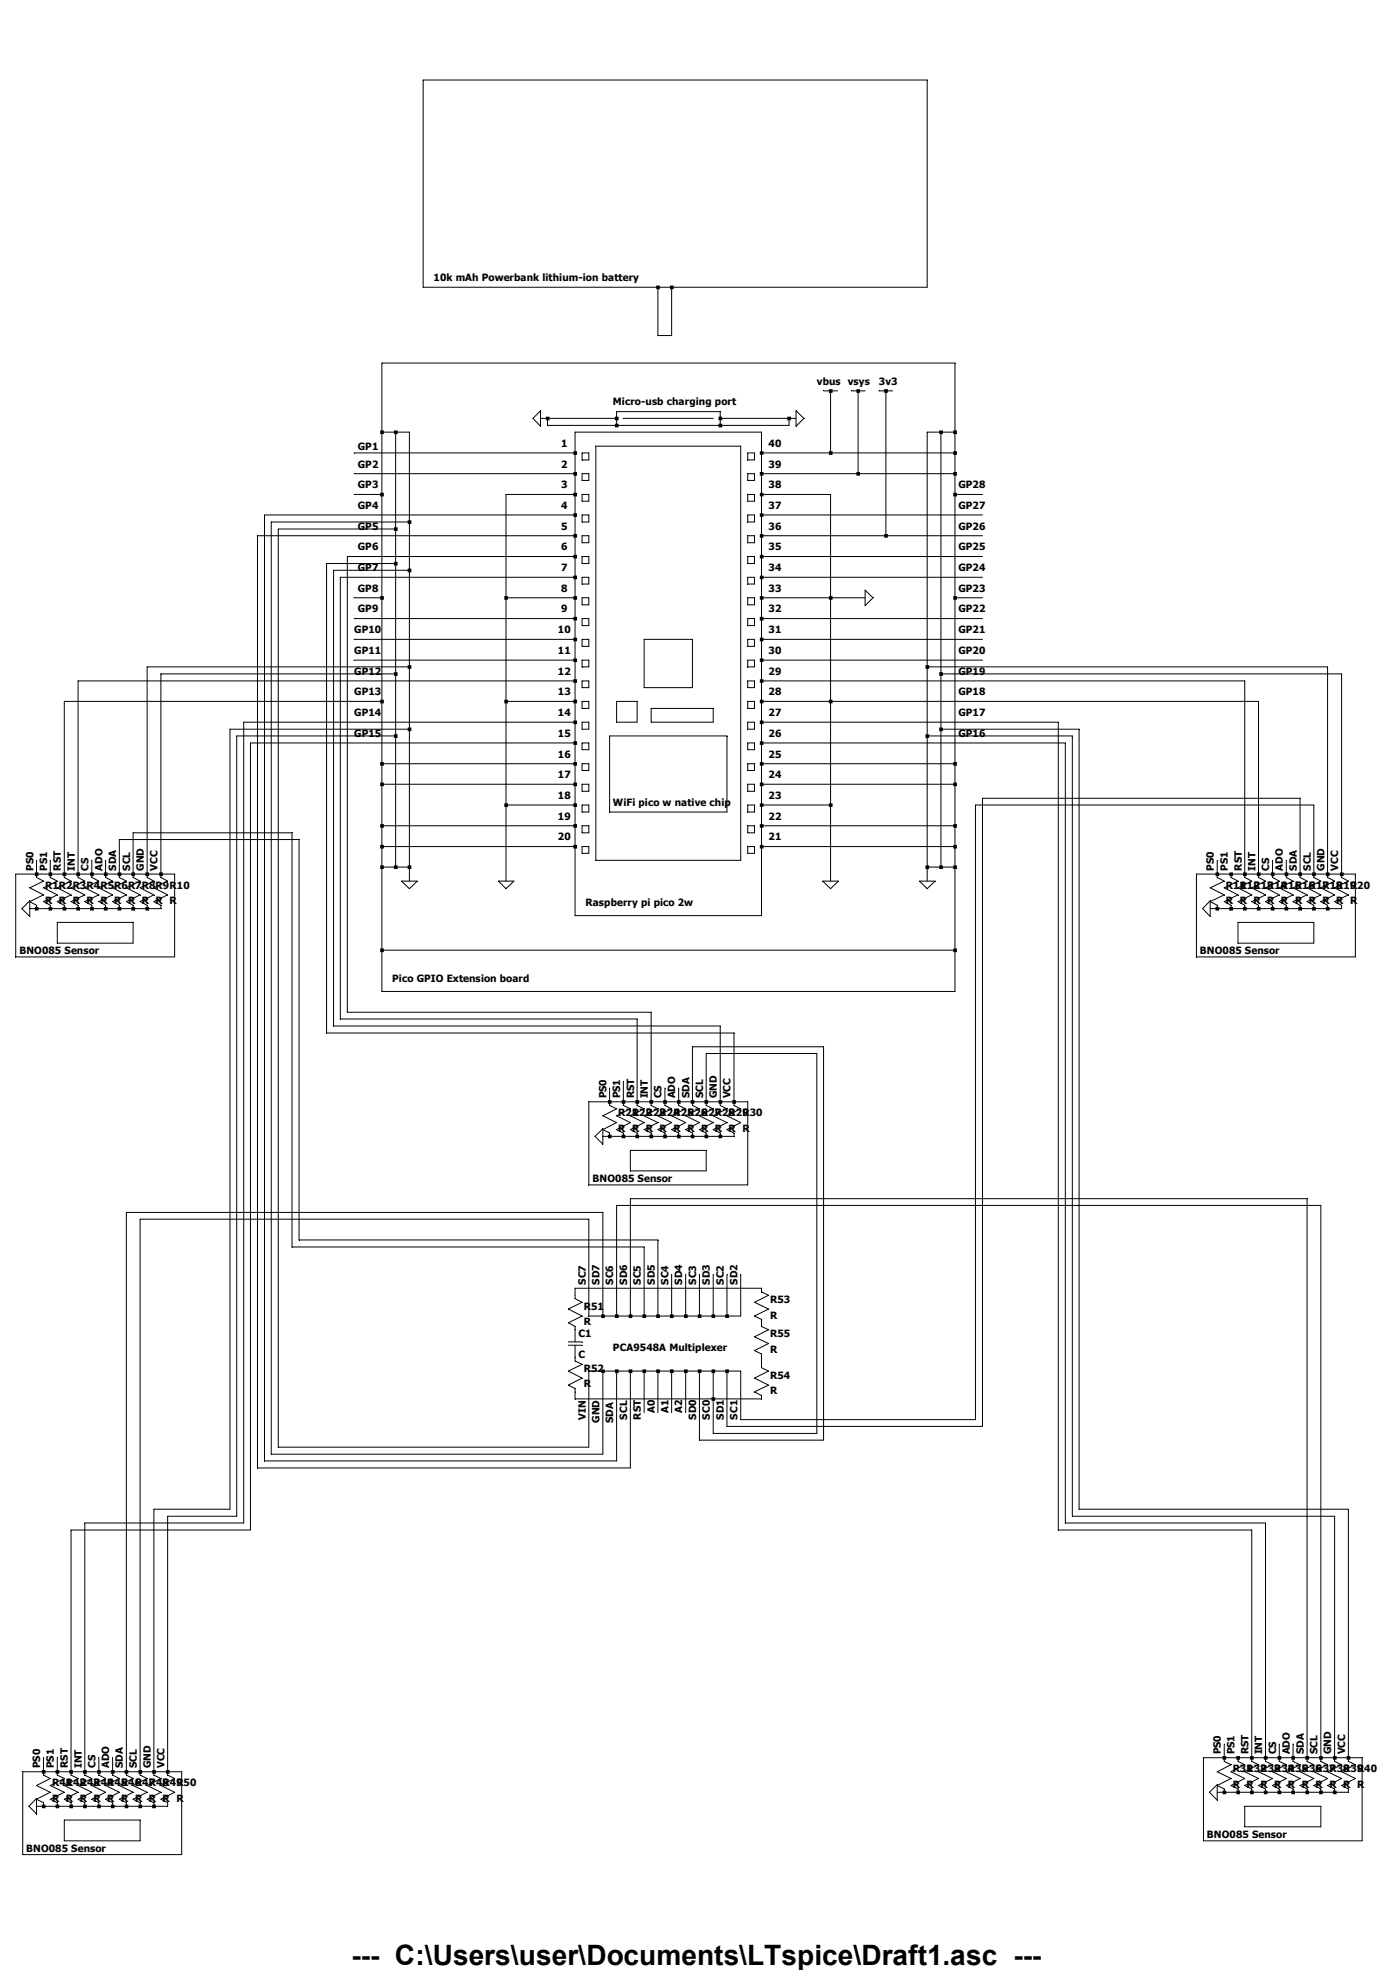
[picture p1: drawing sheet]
<svg xmlns="http://www.w3.org/2000/svg" width="210mm" height="297mm" viewBox="0 0 210 297" stroke-linecap="round" stroke-linejoin="round" font-family="sans-serif">
<g fill="none" stroke="#000" stroke-width=".15">
<path d="M63.8 12.1h76v31.2h-76zM57.6 54.7h86.4v94.8h-86.4zM99.2 43.3v7.3h2.1v-7.3M124.2 58.9h2.1M125.2 58.9v9.4M128.4 58.9h2M129.4 58.9v12.5M132.5 58.9h2.1M133.6 58.9v21.9M53.4 68.3h33.3M53.4 71.4h33.3M53.4 74.5h4.2"/>
<path d="M57.6 65.2h4.1v67.6M59.6 79.8h-17.6v138.4h46.8v-11.5h22.9v7.3h35.4v-92.6h51v10.9l1 .5-2 1.1 2 1-2 1 1 .6v.5M59.6 65.2v65.5M61.7 78.7h-20.8v140.5h50v-12.5M80.3 63.1l1.2-1.2v2.4zM81.5 63.1h11.5M82.5 63.1v1h36.5v-1M86.7 65.2h28.1v72.8h-28.1zM86.7 77.6h-46.8v142.7h53.1v-13.6M86.7 74.5h-10.4v58.3M87.8 68.3h1v1h-1zM87.8 71.4h1v1h-1z"/>
<path d="M87.8 74.5h1v1.1h-1zM87.8 77.6h1v1.1h-1zM89.8 67.3h21.9v62.4h-21.9zM93 64.1v-2h15.6v2M94 63.1h13.5M108.6 63.1h11.4M112.7 68.3h1v1h-1zM112.7 71.4h1v1h-1zM112.7 74.5h1v1.1h-1zM112.7 77.6h1v1.1h-1zM114.8 68.3h29.2M114.8 74.5h10.4v58.3"/>
<path d="M114.8 71.4h29.2M114.8 77.6h33.3M120 61.9l1.2 1.2-1.2 1.2zM141.9 65.2v65.5M144 65.2h-4.2v67.6M144 74.5h4.1M53.4 90.1h4.2M53.4 93.3h33.3M53.4 96.4h33.3M53.4 99.5h33.3M59.6 85h-10.4v70.7h61.5v11l1 .5-2.1 1 2.1 1-2.1 1.1 1.1 .5v.5h-19.8M61.7 86h-11.4v68.7h58.3v12l1 .5-2.1 1 2.1 1-2.1 1.1 1.1 .5v.5"/>
<path d="M76.3 90.1h10.4M86.7 87h-35.4v66.6h44.8v13.1l1 .5-2.1 1 2.1 1-2.1 1.1 1.1 .5v.5M86.7 83.9h-34.3v68.7h45.8v14.1l1 .5-2.1 1 2.1 1-2.1 1.1 1.1 .5v.5M86.7 80.8h-47.9v140.5h56.2v-14.6M87.8 80.8h1v1h-1zM87.8 83.9h1v1.1h-1zM87.8 87h1v1.1h-1zM87.8 90.1h1v1.1h-1zM87.8 93.3h1v1h-1zM87.8 96.4h1v1.1h-1zM87.8 99.5h1v1h-1zM97.1 96.4h7.3v7.3h-7.3z"/>
<path d="M112.7 80.8h1v1h-1zM112.7 83.9h1v1.1h-1zM112.7 87h1v1.1h-1zM112.7 90.1h1v1.1h-1zM112.7 93.3h1v1h-1zM112.7 96.4h1v1.1h-1zM112.7 99.5h1v1h-1zM114.8 80.8h33.3M114.8 83.9h33.3M114.8 87h33.3M114.8 90.1h15.6M114.8 93.3h33.3"/>
<path d="M114.8 96.4h33.3M114.8 99.5h33.3M130.4 89l1.2 1.1-1.2 1.2zM144 90.1h4.1M57.6 105.7h-47.9v26.6l1 .5-2.1 1.1 2.1 1-2.1 1 1.1 .6v.5M57.6 115.1h29.1M57.6 118.2h29.1M59.6 101.6h-35.3v30.7l1 .5-2.1 1.1 2.1 1-2.1 1 1.1 .6v.5h-19.8M59.6 111h-23.9v117.6h-10.4v39l1 .5-2 1.1 2 1-2 1.1 1 .5v.5h-19.8M61.7 100.5h-39.5v31.8l1 .5-2.1 1.1 2.1 1-2.1 1 1.1 .6v.5M61.7 109.9h-27v117.6h-11.5v40.1l1.1 .5-2.1 1.1 2.1 1-2.1 1.1 1 .5v.5M76.3 105.7h10.4"/>
<path d="M86.7 102.7h-74.9v29.6l1 .5-2.1 1.1 2.1 1-2.1 1 1.1 .6v.5M86.7 112h-48.9v118.7h-27.1v36.9l1.1 .5-2.1 1.1 2.1 1-2.1 1.1 1 .5v.5M86.7 108.9h-50v120.7h-23.9v38l1 .5-2 1.1 2 1-2 1.1 1 .5v.5M87.8 102.7h1v1h-1zM87.8 105.7h1v1.1h-1zM87.8 108.9h1v1h-1zM87.8 112h1v1h-1zM87.8 115.1h1v1.1h-1zM87.8 118.2h1v1.1h-1zM91.9 111h17.7v11.4h-17.7zM93 105.7h3.1v3.2h-3.1zM98.2 106.8h9.3v2.1h-9.3z"/>
<path d="M112.7 102.7h1v1h-1zM112.7 105.7h1v1.1h-1zM112.7 108.9h1v1h-1zM112.7 112h1v1h-1zM112.7 115.1h1v1.1h-1zM112.7 118.2h1v1.1h-1zM114.8 102.7h72.9v29.6l1 .5-2.1 1.1 2.1 1-2.1 1 1.1 .6v.5M114.8 105.7h74.9v26.6l1.1 .5-2.1 1.1 2.1 1-2.1 1 1 .6v.5M114.8 108.9h44.8v121.8h29.1v34.9l1 .5-2 1 2 1-2 1.1 1 .5v.5M114.8 112h45.8v117.6h30.2v36l1.1 .5-2.2 1 2.2 1-2.2 1.1 1.1 .5v.5M114.8 115.1h29.2M114.8 118.2h29.2"/>
<path d="M139.8 100.5h60.4v31.8l1 .5-2.1 1.1 2.1 1-2.1 1 1.1 .6v.5M139.8 111h21.9v117.6h39.5v37l1.1 .5-2.1 1 2.1 1-2.1 1.1 1 .5v.5M141.9 101.6h60.4v30.7l1 .5-2.1 1.1 2.1 1-2.1 1 1.1 .6v.5h-19.8M141.9 109.9h20.8v117.6h40.6v38.1l1 .5-2 1 2 1-2 1.1 1 .5v.5h-19.8M2.4 131.8h23.9v12.5h-23.9zM3.3 137l1.2-1.2v2.4zM5.5 129.7v2.6l1.1 .5-2.1 1.1 2.1 1-2.1 1 1 .6v.5M7.6 129.7v2.6l1 .5-2 1.1 2 1-2 1 1 .6v.5M8.6 139.1h11.5v3.1h-11.5zM13.8 129.7v2.6l1.1 .5-2.1 1.1 2.1 1-2.1 1 1 .6v.5M15.9 129.7v2.6l1.1 .5-2.1 1.1 2.1 1-2.1 1 1 .6v.5M18 137v-.5l-1-.6 2-1-2-1 2-1.1-1-.5v-5.7h27.1v60.3h54.1v11.5"/>
<path d="M20.1 137v-.5l-1.1-.6 2.1-1-2.1-1 2.1-1.1-1-.5v-6.7h23.9v62.4h53.1v10.4M57.6 124.5h29.1M57.6 127.6h29.1M57.6 130.7h4.1M60.5 132.8h2.4l-1.2 1.2zM75.1 132.8h2.4l-1.2 1.2zM76.3 121.4h10.4M87.8 121.4h1v1h-1zM87.8 124.5h1v1.1h-1zM87.8 127.6h1v1.1h-1zM112.7 121.4h1v1h-1zM112.7 124.5h1v1.1h-1z"/>
<path d="M112.7 127.6h1v1.1h-1zM114.8 121.4h10.4M114.8 124.5h29.2M114.8 127.6h29.2M124 132.8h2.4l-1.2 1.2zM138.6 132.8h2.4l-1.2 1.2zM139.8 130.7h4.2M180.4 131.8h23.9v12.5h-23.9zM182.5 135.8v2.4l-1.2-1.2zM183.5 129.7v2.6l1.1 .5-2.1 1.1 2.1 1-2.1 1 1 .6v.5M185.6 131.8v.5l1 .5-2 1.1 2 1-2 1 1 .6v.5M186.6 139.1h11.5v3.1h-11.5z"/>
<path d="M191.9 129.7v2.6l1 .5-2.1 1.1 2.1 1-2.1 1 1.1 .6v.5M193.9 129.7v2.6l1 .5-2 1.1 2 1-2 1 1 .6v.5M196 137v-.5l-1.1-.6 2.2-1-2.2-1 2.2-1.1-1.1-.5v-11.9h-47.9v94.7h-38.5v-8.4M57.6 143.3h86.4M88.8 166.1h23.9v12.5h-23.9zM89.7 171.3l1.2-1.1v2.3zM91.9 164v2.7l1.1 .5-2.1 1 2.1 1-2.1 1.1 1 .5v.5M94 163v3.7l1 .5-2 1 2 1-2 1.1 1 .5v.5M95 173.4h11.5v3.1h-11.5zM100.2 164v2.7l1.1 .5-2.1 1 2.1 1-2.1 1.1 1 .5v.5M102.3 164v2.7l1.1 .5-2.1 1 2.1 1-2.1 1.1 1 .5v.5M104.4 171.3v-.5l-1-.5 2.1-1.1-2.1-1 2.1-1-1.1-.5v-8.9h19.8v59.3h-18.7v-10.4"/>
<path d="M106.5 171.3v-.5l-1-.5 2-1.1-2-1 2-1-1-.5v-7.9h16.6v57.3h-15.6v-9.4M90.9 198.4v-15.6h-71.9v84.8l1.1 .5-2.1 1.1 2.1 1-2.1 1.1 1 .5v.5M93 198.4v-16.7h106.1v83.9l1.1 .5-2.1 1 2.1 1-2.1 1.1 1 .5v.5M95 198.4v-17.7h102.1v84.9l1 .5-2.1 1 2.1 1-2.1 1.1 1.1 .5v.5M101.3 192.2v6.2M103.4 192.2v6.2M105.5 192.2v6.2M107.5 192.2v6.2M109.6 192.2v6.2M111.7 192.2v6.2h-22.9v-14.6h-67.7v83.8l1.1 .5-2.1 1.1 2.1 1-2.1 1.1 1 .5v.5M85.7 202.3h2.1M85.7 202.8h2.1"/>
<path d="M86.7 202.3v-2.3l-1-.6 2.1-1-2.1-1 2.1-1.1-1.1-.5v-1.6h28.1v.6l1.1 .5-2.2 1 2.2 1.1-2.2 1 1.1 .5v1.1l1.1 .5-2.2 1 2.2 1.1-2.2 1 1.1 .5v2.1l1.1 .5-2.2 1.1 2.2 1-2.2 1 1.1 .6v.5h-28.1v-1.6l-1-.5 2.1-1-2.1-1.1 2.1-1-1.1-.5v-2.4M97.1 206.7v6.3M99.2 206.7v6.3M101.3 206.7v6.3M103.4 206.7v6.3M3.4 267.1h24v12.5h-24zM5.5 271.1v2.4l-1.1-1.2zM6.6 265v2.6l1 .5-2.1 1.1 2.1 1-2.1 1.1 1.1 .5v.5M8.6 265v2.6l1.1 .5-2.1 1.1 2.1 1-2.1 1.1 1 .5v.5M9.7 274.4h11.4v3.1h-11.4zM14.9 265v2.6l1 .5-2.1 1.1 2.1 1-2.1 1.1 1.1 .5v.5M17 265v2.6l1 .5-2.1 1.1 2.1 1-2.1 1.1 1.1 .5v.5"/>
<path d="M181.4 265h24v12.5h-24zM182.3 270.2l1.2-1.1v2.3zM184.6 262.9v2.7l1 .5-2.1 1 2.1 1-2.1 1.1 1.1 .5v.5M186.6 265v.6l1.1 .5-2.1 1 2.1 1-2.1 1.1 1 .5v.5M187.7 272.3h11.4v3.1h-11.4zM192.9 262.9v2.7l1 .5-2 1 2 1-2 1.1 1 .5v.5M194.9 262.9v2.7l1.1 .5-2.1 1 2.1 1-2.1 1.1 1 .5v.5"/>
</g>
<path d="M5.2 131.5h.6v.6h-.6zM5.2 136.7h.6v.6h-.6zM6.3 266.9h.6v.5h-.6zM6.3 272.1h.6v.5h-.6zM7.3 131.5h.6v.6h-.6zM7.3 136.7h.6v.6h-.6zM8.4 266.9h.5v.5h-.5zM8.4 272.1h.5v.5h-.5zM9.4 131.5h.6v.6h-.6zM9.4 136.7h.6v.6h-.6zM10.5 266.9h.5v.5h-.5zM10.5 272.1h.5v.5h-.5zM11.5 131.5h.6v.6h-.6zM11.5 136.7h.6v.6h-.6zM12.5 266.9h.6v.5h-.6zM12.5 272.1h.6v.5h-.6zM13.6 131.5h.5v.6h-.5zM13.6 136.7h.5v.6h-.5zM14.6 266.9h.6v.5h-.6zM14.6 272.1h.6v.5h-.6zM15.7 131.5h.5v.6h-.5zM15.7 136.7h.5v.6h-.5zM16.7 266.9h.6v.5h-.6zM16.7 272.1h.6v.5h-.6zM17.7 131.5h.6v.6h-.6zM17.7 136.7h.6v.6h-.6zM18.8 266.9h.5v.5h-.5zM18.8 272.1h.5v.5h-.5zM19.8 131.5h.6v.6h-.6zM19.8 136.7h.6v.6h-.6zM20.9 266.9h.5v.5h-.5zM20.9 272.1h.5v.5h-.5zM21.9 131.5h.6v.6h-.6zM21.9 136.7h.6v.6h-.6zM22.9 266.9h.6v.5h-.6zM22.9 272.1h.6v.5h-.6zM24 131.5h.6v.6h-.6zM25 266.9h.6v.5h-.6zM57.3 64.9h.6v.5h-.6zM57.3 74.3h.6v.5h-.6zM57.3 89.9h.6v.5h-.6zM57.3 105.5h.6v.5h-.6zM57.3 114.9h.6v.5h-.6zM57.3 118h.6v.5h-.6zM57.3 124.2h.6v.6h-.6zM57.3 127.4h.6v.5h-.6zM57.3 130.5h.6v.5h-.6zM57.3 143h.6v.6h-.6zM59.4 64.9h.5v.5h-.5zM59.4 79.5h.5v.6h-.5zM59.4 84.7h.5v.6h-.5zM59.4 101.3h.5v.6h-.5zM59.4 110.7h.5v.6h-.5zM59.4 130.5h.5v.5h-.5zM61.5 78.4h.5v.6h-.5zM61.5 85.7h.5v.6h-.5zM61.5 100.3h.5v.5h-.5zM61.5 109.7h.5v.5h-.5zM61.5 130.5h.5v.5h-.5zM76 89.9h.6v.5h-.6zM76 105.5h.6v.5h-.6zM76 121.1h.6v.6h-.6zM82.3 62.8h.5v.6h-.5zM86.4 68h.6v.6h-.6zM86.4 71.2h.6v.5h-.6zM86.4 74.3h.6v.5h-.6zM86.4 77.4h.6v.5h-.6zM86.4 80.5h.6v.6h-.6zM86.4 83.7h.6v.5h-.6zM86.4 86.8h.6v.5h-.6zM86.4 89.9h.6v.5h-.6zM86.4 93h.6v.6h-.6zM86.4 96.1h.6v.6h-.6zM86.4 99.3h.6v.5h-.6zM86.4 102.4h.6v.6h-.6zM86.4 105.5h.6v.5h-.6zM86.4 108.6h.6v.6h-.6zM86.4 111.8h.6v.5h-.6zM86.4 114.9h.6v.5h-.6zM86.4 118h.6v.5h-.6zM86.4 121.1h.6v.6h-.6zM86.4 124.2h.6v.6h-.6zM86.4 127.4h.6v.5h-.6zM90.6 198.2h.6v.5h-.6zM90.6 206.5h.6v.5h-.6zM91.7 165.9h.5v.5h-.5zM91.7 171.1h.5v.5h-.5zM92.7 62.8h.6v.6h-.6zM92.7 63.9h.6v.5h-.6zM92.7 198.2h.6v.5h-.6zM92.7 206.5h.6v.5h-.6zM93.7 165.9h.6v.5h-.6zM93.7 171.1h.6v.5h-.6zM94.8 198.2h.5v.5h-.5zM94.8 206.5h.5v.5h-.5zM95.8 165.9h.6v.5h-.6zM95.8 171.1h.6v.5h-.6zM96.9 198.2h.5v.5h-.5zM96.9 206.5h.5v.5h-.5zM97.9 165.9h.6v.5h-.6zM97.9 171.1h.6v.5h-.6zM98.9 43.1h.6v.5h-.6zM98.9 198.2h.6v.5h-.6zM98.9 206.5h.6v.5h-.6zM100 165.9h.5v.5h-.5zM100 171.1h.5v.5h-.5zM101 43.1h.6v.5h-.6zM101 198.2h.6v.5h-.6zM101 206.5h.6v.5h-.6zM102.1 165.9h.5v.5h-.5zM102.1 171.1h.5v.5h-.5zM103.1 198.2h.6v.5h-.6zM103.1 206.5h.6v.5h-.6zM104.1 165.9h.6v.5h-.6zM104.1 171.1h.6v.5h-.6zM105.2 198.2h.5v.5h-.5zM105.2 206.5h.5v.5h-.5zM106.2 165.9h.6v.5h-.6zM106.2 171.1h.6v.5h-.6zM107.3 198.2h.5v.5h-.5zM107.3 206.5h.5v.5h-.5zM107.3 210.7h.5v.5h-.5zM108.3 62.8h.6v.6h-.6zM108.3 63.9h.6v.5h-.6zM108.3 165.9h.6v.5h-.6zM108.3 171.1h.6v.5h-.6zM109.3 198.2h.6v.5h-.6zM109.3 206.5h.6v.5h-.6zM110.4 165.9h.6v.5h-.6zM114.6 68h.5v.6h-.5zM114.6 71.2h.5v.5h-.5zM114.6 74.3h.5v.5h-.5zM114.6 77.4h.5v.5h-.5zM114.6 80.5h.5v.6h-.5zM114.6 83.7h.5v.5h-.5zM114.6 86.8h.5v.5h-.5zM114.6 89.9h.5v.5h-.5zM114.6 93h.5v.6h-.5zM114.6 96.1h.5v.6h-.5zM114.6 99.3h.5v.5h-.5zM114.6 102.4h.5v.6h-.5zM114.6 105.5h.5v.5h-.5zM114.6 108.6h.5v.6h-.5zM114.6 111.8h.5v.5h-.5zM114.6 114.9h.5v.5h-.5zM114.6 118h.5v.5h-.5zM114.6 121.1h.5v.6h-.5zM114.6 124.2h.5v.6h-.5zM114.6 127.4h.5v.5h-.5zM118.7 62.8h.6v.6h-.6zM125 58.7h.5v.5h-.5zM125 68h.5v.6h-.5zM125 89.9h.5v.5h-.5zM125 105.5h.5v.5h-.5zM125 121.1h.5v.6h-.5zM129.1 58.7h.6v.5h-.6zM129.1 71.2h.6v.5h-.6zM133.3 58.7h.6v.5h-.6zM133.3 80.5h.6v.6h-.6zM139.5 100.3h.6v.5h-.6zM139.5 110.7h.6v.6h-.6zM139.5 130.5h.6v.5h-.6zM141.6 64.9h.6v.5h-.6zM141.6 101.3h.6v.6h-.6zM141.6 109.7h.6v.5h-.6zM141.6 130.5h.6v.5h-.6zM143.7 64.9h.6v.5h-.6zM143.7 68h.6v.6h-.6zM143.7 71.2h.6v.5h-.6zM143.7 74.3h.6v.5h-.6zM143.7 89.9h.6v.5h-.6zM143.7 114.9h.6v.5h-.6zM143.7 118h.6v.5h-.6zM143.7 124.2h.6v.6h-.6zM143.7 127.4h.6v.5h-.6zM143.7 130.5h.6v.5h-.6zM143.7 143h.6v.6h-.6zM183.3 131.5h.5v.6h-.5zM183.3 136.7h.5v.6h-.5zM184.3 264.8h.6v.5h-.6zM184.3 270h.6v.5h-.6zM185.3 131.5h.6v.6h-.6zM185.3 136.7h.6v.6h-.6zM186.4 264.8h.5v.5h-.5zM186.4 270h.5v.5h-.5zM187.4 131.5h.6v.6h-.6zM187.4 136.7h.6v.6h-.6zM188.5 264.8h.5v.5h-.5zM188.5 270h.5v.5h-.5zM189.5 131.5h.5v.6h-.5zM189.5 136.7h.5v.6h-.5zM190.5 264.8h.6v.5h-.6zM190.5 270h.6v.5h-.6zM191.6 131.5h.6v.6h-.6zM191.6 136.7h.6v.6h-.6zM192.6 264.8h.6v.5h-.6zM192.6 270h.6v.5h-.6zM193.7 131.5h.5v.6h-.5zM193.7 136.7h.5v.6h-.5zM194.7 264.8h.5v.5h-.5zM194.7 270h.5v.5h-.5zM195.7 131.5h.6v.6h-.6zM195.7 136.7h.6v.6h-.6zM196.8 264.8h.6v.5h-.6zM196.8 270h.6v.5h-.6zM197.8 131.5h.6v.6h-.6zM197.8 136.7h.6v.6h-.6zM198.9 264.8h.5v.5h-.5zM198.9 270h.5v.5h-.5zM199.9 131.5h.5v.6h-.5zM199.9 136.7h.5v.6h-.5zM201 264.8h.5v.5h-.5zM201 270h.5v.5h-.5zM202 131.5h.6v.6h-.6zM203 264.8h.6v.5h-.6z" fill-rule="evenodd" fill="#000"/>
<text font-size="4.2" x="53" y="296.3">--- C:\Users\user\Documents\LTspice\Draft1.asc ---</text>
<g font-size="1.5">
<text x="65.4" y="42.4">10k mAh Powerbank lithium-ion battery</text>
<text x="123.1" y="58">vbus vsys</text>
<text x="132.5" y="58">3v3</text>
<text x="92.4" y="61.1">Micro-usb charging port</text>
<text x="53.9" y="67.9">GP1</text>
<text x="53.9" y="70.5">GP2</text>
<text x="84.6" y="67.4">1</text>
<text x="84.6" y="70.5">2</text>
<text x="115.9" y="70.5">39</text>
<text x="115.9" y="67.4">40</text>
<text x="53.9" y="73.6">GP3</text>
<text x="53.9" y="76.8">GP4</text>
<text x="84.6" y="73.6">3</text>
<text x="84.6" y="76.8">4</text>
<text x="115.9" y="76.8">37</text>
<text x="115.9" y="73.6">38</text>
<text x="144.5" y="76.8">GP27</text>
<text x="144.5" y="73.6">GP28</text>
<text x="53.9" y="79.8">GP5</text>
<text x="53.9" y="83">GP6</text>
<text x="84.6" y="79.8">5</text>
<text x="84.6" y="83">6</text>
<text x="115.9" y="83">35</text>
<text x="115.9" y="79.8">36</text>
<text x="144.5" y="83">GP25</text>
<text x="144.5" y="79.8">GP26</text>
<text x="53.9" y="86.1">GP7</text>
<text x="53.9" y="89.2">GP8</text>
<text x="84.6" y="86.1">7</text>
<text x="84.6" y="89.2">8</text>
<text x="115.9" y="89.2">33</text>
<text x="115.9" y="86.1">34</text>
<text x="144.5" y="89.2">GP23</text>
<text x="144.5" y="86.1">GP24</text>
<text x="53.4" y="95.5">GP10</text>
<text x="53.9" y="92.3">GP9</text>
<text x="84.1" y="95.5">10</text>
<text x="84.6" y="92.3">9</text>
<text x="115.9" y="95.5">31</text>
<text x="115.9" y="92.3">32</text>
<text x="144.5" y="95.5">GP21</text>
<text x="144.5" y="92.3">GP22</text>
<text x="53.4" y="98.6">GP11</text>
<text x="53.4" y="101.7">GP12</text>
<text x="84.1" y="98.6">11</text>
<text x="84.1" y="101.7">12</text>
<text x="115.9" y="101.7">29</text>
<text x="115.9" y="98.6">30</text>
<text x="144.5" y="101.7">GP19</text>
<text x="144.5" y="98.6">GP20</text>
<text x="53.4" y="108">GP14</text>
<text x="53.4" y="104.8">GP13</text>
<text x="84.1" y="104.8">13</text>
<text x="84.1" y="108">14</text>
<text x="115.9" y="108">27</text>
<text x="115.9" y="104.8">28</text>
<text x="144.5" y="108">GP17</text>
<text x="144.5" y="104.8">GP18</text>
<text x="53.4" y="111.1">GP15</text>
<text x="84.1" y="111.1">15</text>
<text x="115.9" y="111.1">26</text>
<text x="144.5" y="111.1">GP16</text>
<text x="84.1" y="114.2">16</text>
<text x="84.1" y="117.3">17</text>
<text x="115.9" y="117.3">24</text>
<text x="115.9" y="114.2">25</text>
<text x="84.1" y="120.4">18</text>
<text x="84.1" y="123.6">19</text>
<text x="92.4" y="121.5">WiFi pico w native chip</text>
<text x="115.9" y="123.6">22</text>
<text x="115.9" y="120.4">23</text>
<text x="5" y="131.3" transform="rotate(-90 5 131.3)">PS0</text>
<text x="7.1" y="131.3" transform="rotate(-90 7.1 131.3)">PS1</text>
<text x="9.2" y="131.3" transform="rotate(-90 9.2 131.3)">RST</text>
<text x="11.3" y="131.3" transform="rotate(-90 11.3 131.3)">INT</text>
<text x="13.3" y="131.3" transform="rotate(-90 13.3 131.3)">CS</text>
<text x="15.5" y="131.3" transform="rotate(-90 15.5 131.3)">ADO</text>
<text x="17.5" y="131.3" transform="rotate(-90 17.5 131.3)">SDA</text>
<text x="19.6" y="131.3" transform="rotate(-90 19.6 131.3)">SCL</text>
<text x="21.7" y="131.3" transform="rotate(-90 21.7 131.3)">GND</text>
<text x="23.7" y="131.3" transform="rotate(-90 23.7 131.3)">VCC</text>
<text x="84.1" y="126.7">20</text>
<text x="115.9" y="126.7">21</text>
<text x="183" y="131.3" transform="rotate(-90 183 131.3)">PS0</text>
<text x="185.1" y="131.3" transform="rotate(-90 185.1 131.3)">PS1</text>
<text x="187.2" y="131.3" transform="rotate(-90 187.2 131.3)">RST</text>
<text x="189.3" y="131.3" transform="rotate(-90 189.3 131.3)">INT</text>
<text x="191.3" y="131.3" transform="rotate(-90 191.3 131.3)">CS</text>
<text x="193.4" y="131.3" transform="rotate(-90 193.4 131.3)">ADO</text>
<text x="195.5" y="131.3" transform="rotate(-90 195.5 131.3)">SDA</text>
<text x="197.6" y="131.3" transform="rotate(-90 197.6 131.3)">SCL</text>
<text x="199.7" y="131.3" transform="rotate(-90 199.7 131.3)">GND</text>
<text x="201.8" y="131.3" transform="rotate(-90 201.8 131.3)">VCC</text>
<text x="6.8" y="134">R1R2R3R4R5R6R7R8R9R10</text>
<text x="6.8" y="136.3">R R R R R R R R R R</text>
<text x="88.3" y="136.6">Raspberry pi pico 2w</text>
<text x="184.8" y="134">R11</text>
<text x="184.8" y="136.3">R R R R R R R R R R</text>
<text x="186.9" y="134">R12</text>
<text x="189" y="134">R13</text>
<text x="191.1" y="134">R14</text>
<text x="193.1" y="134">R15</text>
<text x="195.2" y="134">R16</text>
<text x="197.3" y="134">R17</text>
<text x="199.4" y="134">R18</text>
<text x="201.5" y="134">R19</text>
<text x="203.5" y="134">R20</text>
<text x="2.9" y="143.9">BNO085 Sensor</text>
<text x="180.9" y="143.9">BNO085 Sensor</text>
<text x="59.1" y="148">Pico GPIO Extension board</text>
<text x="91.4" y="165.6" transform="rotate(-90 91.4 165.6)">PS0</text>
<text x="93.5" y="165.6" transform="rotate(-90 93.5 165.6)">PS1</text>
<text x="95.6" y="165.6" transform="rotate(-90 95.6 165.6)">RST</text>
<text x="97.7" y="165.6" transform="rotate(-90 97.7 165.6)">INT</text>
<text x="99.7" y="165.6" transform="rotate(-90 99.7 165.6)">CS</text>
<text x="101.8" y="165.6" transform="rotate(-90 101.8 165.6)">ADO</text>
<text x="103.9" y="165.6" transform="rotate(-90 103.9 165.6)">SDA</text>
<text x="106" y="165.6" transform="rotate(-90 106 165.6)">SCL</text>
<text x="108.1" y="165.6" transform="rotate(-90 108.1 165.6)">GND</text>
<text x="110.2" y="165.6" transform="rotate(-90 110.2 165.6)">VCC</text>
<text x="93.2" y="168.3">R21</text>
<text x="93.2" y="170.7">R R R R R R R R R R</text>
<text x="95.3" y="168.3">R22</text>
<text x="97.4" y="168.3">R23</text>
<text x="99.4" y="168.3">R24</text>
<text x="101.6" y="168.3">R25</text>
<text x="103.6" y="168.3">R26</text>
<text x="105.7" y="168.3">R27</text>
<text x="107.8" y="168.3">R28</text>
<text x="109.9" y="168.3">R29</text>
<text x="111.9" y="168.3">R30</text>
<text x="89.3" y="178.2">BNO085 Sensor</text>
<text x="88" y="197.5">R51</text>
<text x="88.3" y="193.7" transform="rotate(-90 88.3 193.7)">SC7</text>
<text x="90.4" y="193.7" transform="rotate(-90 90.4 193.7)">SD7</text>
<text x="92.5" y="193.7" transform="rotate(-90 92.5 193.7)">SC6</text>
<text x="94.5" y="193.7" transform="rotate(-90 94.5 193.7)">SD6</text>
<text x="96.6" y="193.7" transform="rotate(-90 96.6 193.7)">SC5</text>
<text x="98.7" y="193.7" transform="rotate(-90 98.7 193.7)">SD5</text>
<text x="100.8" y="193.7" transform="rotate(-90 100.8 193.7)">SC4</text>
<text x="102.9" y="193.7" transform="rotate(-90 102.9 193.7)">SD4</text>
<text x="104.9" y="193.7" transform="rotate(-90 104.9 193.7)">SC3</text>
<text x="107" y="193.7" transform="rotate(-90 107 193.7)">SD3</text>
<text x="109.1" y="193.7" transform="rotate(-90 109.1 193.7)">SC2</text>
<text x="111.2" y="193.7" transform="rotate(-90 111.2 193.7)">SD2</text>
<text x="116.1" y="196.4">R53</text>
<text x="87.2" y="201.6">C1</text>
<text x="88" y="199.8">R</text>
<text x="92.4" y="203.7">PCA9548A Multiplexer</text>
<text x="116.1" y="198.8">R</text>
<text x="116.1" y="201.6">R55</text>
<text x="87.2" y="204.8">C</text>
<text x="88" y="206.8">R52</text>
<text x="88" y="209.2">R</text>
<text x="116.1" y="207.9">R54</text>
<text x="116.1" y="204">R</text>
<text x="88.3" y="214" transform="rotate(-90 88.3 214)">VIN</text>
<text x="90.4" y="214.6" transform="rotate(-90 90.4 214.6)">GND</text>
<text x="92.5" y="214.6" transform="rotate(-90 92.5 214.6)">SDA</text>
<text x="94.5" y="214" transform="rotate(-90 94.5 214)">SCL</text>
<text x="96.6" y="214" transform="rotate(-90 96.6 214)">RST</text>
<text x="98.7" y="213" transform="rotate(-90 98.7 213)">A0</text>
<text x="100.8" y="213" transform="rotate(-90 100.8 213)">A1</text>
<text x="102.9" y="213" transform="rotate(-90 102.9 213)">A2</text>
<text x="104.9" y="214" transform="rotate(-90 104.9 214)">SD0</text>
<text x="107" y="214" transform="rotate(-90 107 214)">SC0</text>
<text x="109.1" y="214" transform="rotate(-90 109.1 214)">SD1</text>
<text x="111.2" y="214" transform="rotate(-90 111.2 214)">SC1</text>
<text x="116.1" y="210.2">R</text>
<text x="6.1" y="266.6" transform="rotate(-90 6.1 266.6)">PS0</text>
<text x="7.9" y="269.3">R41</text>
<text x="8.1" y="266.6" transform="rotate(-90 8.1 266.6)">PS1</text>
<text x="9.9" y="269.3">R42</text>
<text x="10.2" y="266.6" transform="rotate(-90 10.2 266.6)">RST</text>
<text x="12" y="269.3">R43</text>
<text x="12.3" y="266.6" transform="rotate(-90 12.3 266.6)">INT</text>
<text x="14.1" y="269.3">R44</text>
<text x="14.4" y="266.6" transform="rotate(-90 14.4 266.6)">CS</text>
<text x="16.2" y="269.3">R45</text>
<text x="16.5" y="266.6" transform="rotate(-90 16.5 266.6)">ADO</text>
<text x="18.2" y="269.3">R46</text>
<text x="18.5" y="266.6" transform="rotate(-90 18.5 266.6)">SDA</text>
<text x="20.4" y="269.3">R47</text>
<text x="20.6" y="266.6" transform="rotate(-90 20.6 266.6)">SCL</text>
<text x="22.4" y="269.3">R48</text>
<text x="22.7" y="266.6" transform="rotate(-90 22.7 266.6)">GND</text>
<text x="24.5" y="269.3">R49</text>
<text x="24.8" y="266.6" transform="rotate(-90 24.8 266.6)">VCC</text>
<text x="26.6" y="269.3">R50</text>
<text x="184.1" y="264.5" transform="rotate(-90 184.1 264.5)">PS0</text>
<text x="185.8" y="267.2">R31</text>
<text x="185.8" y="269.6">R R R R R R R R R R</text>
<text x="186.1" y="264.5" transform="rotate(-90 186.1 264.5)">PS1</text>
<text x="187.9" y="267.2">R32</text>
<text x="188.2" y="264.5" transform="rotate(-90 188.2 264.5)">RST</text>
<text x="190" y="267.2">R33</text>
<text x="190.3" y="264.5" transform="rotate(-90 190.3 264.5)">INT</text>
<text x="192.1" y="267.2">R34</text>
<text x="192.4" y="264.5" transform="rotate(-90 192.4 264.5)">CS</text>
<text x="194.2" y="267.2">R35</text>
<text x="194.5" y="264.5" transform="rotate(-90 194.5 264.5)">ADO</text>
<text x="196.3" y="267.2">R36</text>
<text x="196.6" y="264.5" transform="rotate(-90 196.6 264.5)">SDA</text>
<text x="198.3" y="267.2">R37</text>
<text x="198.6" y="264.5" transform="rotate(-90 198.6 264.5)">SCL</text>
<text x="200.4" y="267.2">R38</text>
<text x="200.7" y="264.5" transform="rotate(-90 200.7 264.5)">GND</text>
<text x="202.5" y="267.2">R39</text>
<text x="202.8" y="264.5" transform="rotate(-90 202.8 264.5)">VCC</text>
<text x="204.6" y="267.2">R40</text>
<text x="7.9" y="271.7">R R R R R R R R R R</text>
<text x="3.9" y="279.2">BNO085 Sensor</text>
<text x="181.9" y="277.1">BNO085 Sensor</text>
</g>
</svg>
